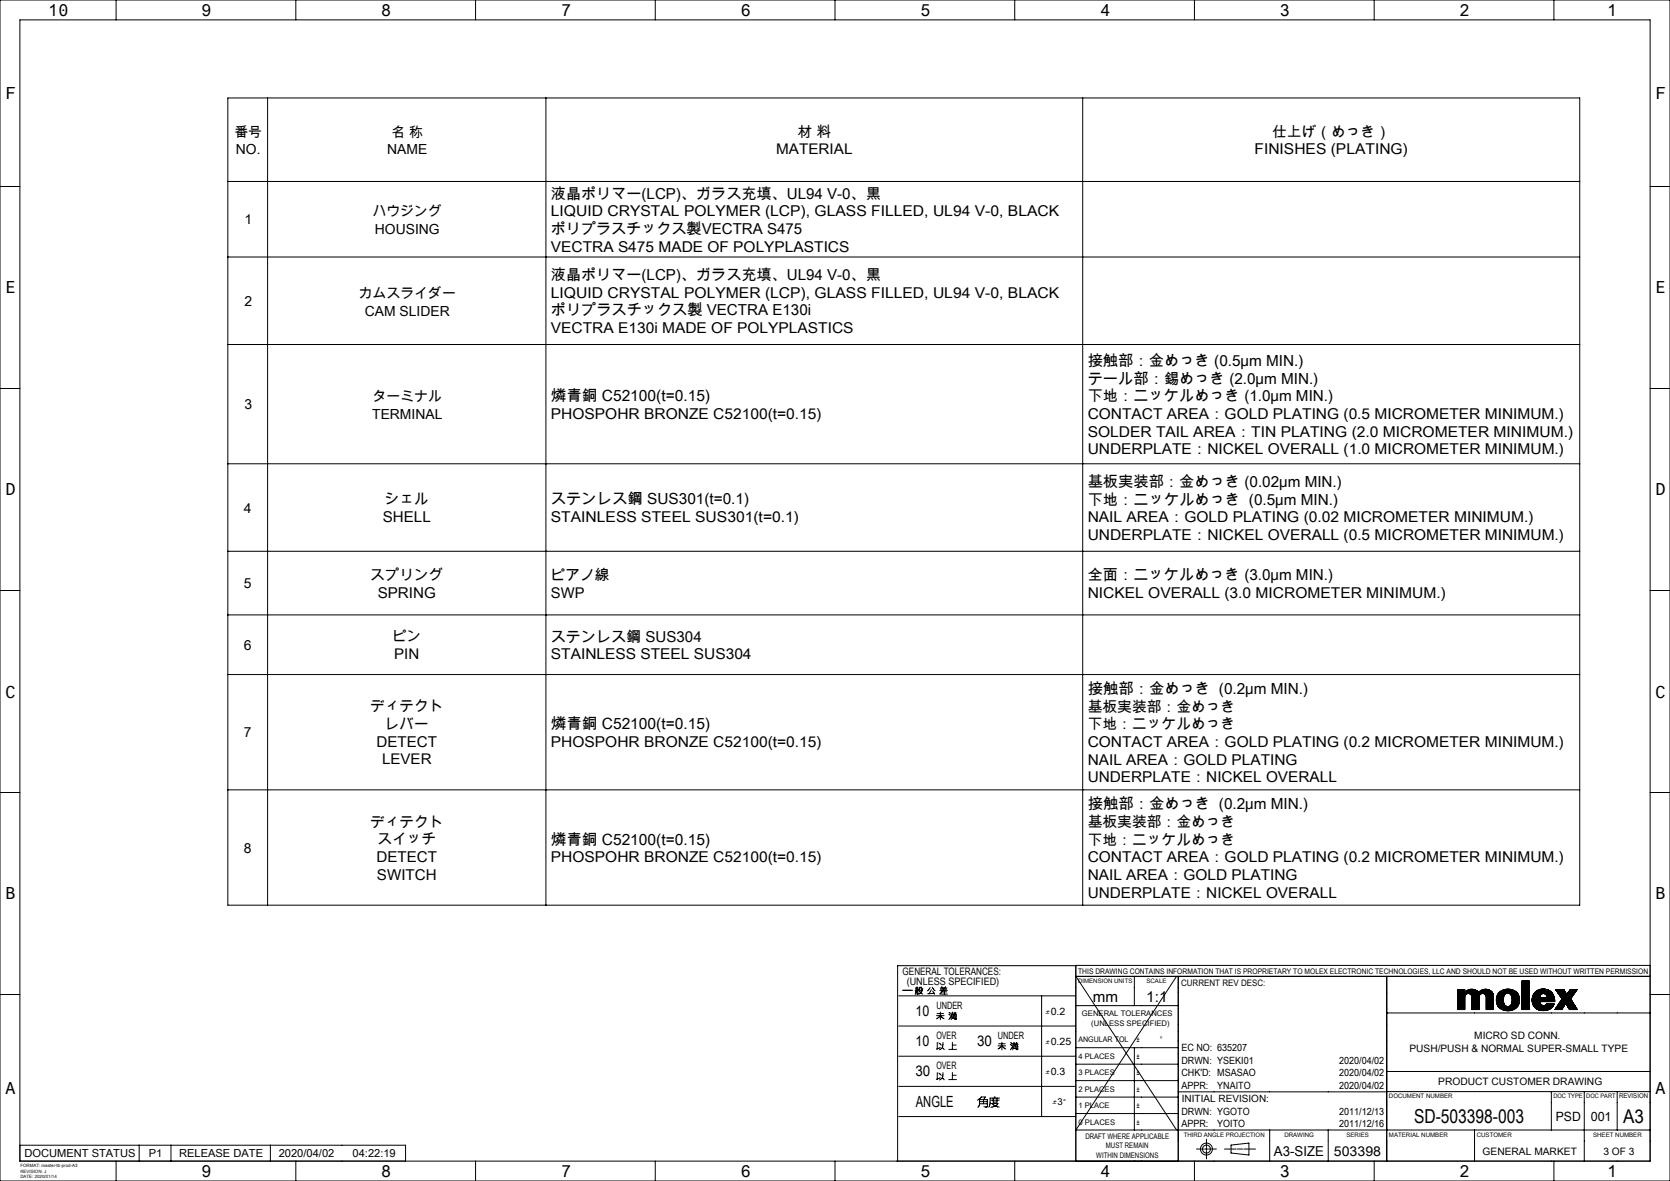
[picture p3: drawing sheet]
<svg xmlns="http://www.w3.org/2000/svg" width="420mm" height="297mm" viewBox="0 0 420 297" stroke-linecap="round" stroke-linejoin="round" font-family="sans-serif">
<g fill="none" stroke="#000" stroke-width=".25">
<path d="M0 0h420v297h-420zM5 5h410v287h-410zM29.2 0v5M74.4 0v5M119.6 0v5M164.8 0v5M210 0v5M255.2 0v5M300.4 0v5M345.6 0v5M390.8 0v5M57.3 24.6h340v203h-340z"/>
<path d="M67.3 24.6v203M137.3 24.6v203M272.3 24.6v203M0 46.9h5M57.3 45.6h340M415 46.9h5M57.3 64.6h340M0 97.7h5M57.3 86.6h340M415 97.7h5M57.3 116.6h340M57.3 138.6h340"/>
<path d="M0 148.5h5M57.3 154.6h340M415 148.5h5M57.3 169.6h340M0 199.3h5M57.3 198.6h340M415 199.3h5M0 250.1h5M226 250.4h44.6M226 258h44.6M227 249.1h2M230.5 249.9h.4v-1.5h-.6l-.1 1.7"/>
<path d="M230.5 248.6l.2 .4M230.6 249.1l-.4 .1M230.6 249.1v.6M230.6 248.1l-.1 .3M231 249l-.4 .1M231.1 249.1h.8l-.2 .4-.6 .5M231.2 249.1l.2 .4 .7 .5M232.1 248.6l-.3 .3-.1-.6h-.4l-.2 .6M233.3 249.9h.3M233.9 248.3l-.7 .9M234.2 248.9l-.6 1M234.5 248.2l.7 1"/>
<path d="M234.6 249.3l.3 .5M234.9 249.8l.1 .2M234.9 249.8l-1.3 .1M235.5 256.2l1-.8 .9 .8M235.5 255.4h1.9M235.7 254.9h1.6M236.3 249.1h2M236.4 248.5h1.8M236.5 254.5v1.9M236.5 248.8h1.6M236.6 250h1.7M236.8 248.1l.3 .4"/>
<path d="M236.8 249.4h1.3M236.8 249.4l-.5 .6M237 249.1l-.2 .3M237.3 248.5v.6M237.5 249.4v.6M237.8 248.1l-.2 .4M238.6 255.1l.4 .2M238.7 254.6l.3 .3M239.1 255.7l-.5 .7M239.2 255.1h1.4M239.2 254.8h1.3M239.5 255.7v.4h.7v-.4"/>
<path d="M239.6 254.5v.6M239.9 255.1v1M240 256.3h.5v-.8h-1.3v.9M240.2 254.5v.6M262 250.4v30.4M270.6 245.5h144.4M270.6 252.9h25.7M270.6 242.8h-44.9v49.2M270.6 245.5l25.3 38.7M285.3 245.5v7.4M295.9 245.5l-25.3 38.7M296.3 245.5v46.5"/>
<path d="M348.8 254.7h66.2M348.8 245.5v46.5M366.6 253.9h1.8v-3.2a.89 .89 0 0 1 .9-.9 .89 .89 0 0 1 .9 .9v3.2M366.6 250.5l1.7-1.6-1.7 1.7M366.6 249.3l.4-.4-.4 .4M366.6 248.9h.1M366.7 248.9l-.1 .1M366.8 248.9l-.2 .2M367.1 248.9l-.5 .5M367.2 248.9l-.6 .6M367.3 248.9l-.7 .7M367.3 253.9l1.1-1-1 1"/>
<path d="M367.4 248.9l-.8 .8M367.5 248.9l-.9 .9M367.6 248.9l-1 1M367.7 248.9l-1.1 1.1M367.9 248.9l-1.3 1.3M368 248.9l-1.4 1.4M368.1 248.9l-1.5 1.5M368.4 253.4l-.5 .5M368.4 253.3l-.6 .6M368.4 253.2l-.7 .7M368.4 253.1l-.8 .8M368.4 253l-.9 .9"/>
<path d="M368.4 252.7l-1.2 1.2M368.4 252.6l-1.3 1.3M368.4 252.5l-1.4 1.4M368.4 252.4l-1.5 1.5M368.4 252.3l-1.6 1.6M368.4 252.1l-1.8 1.8M368.4 252l-1.8 1.8M368.4 251.9l-1.8 1.8M368.4 251.8l-1.8 1.8M368.4 251.7l-1.8 1.8M368.4 251.6l-1.8 1.9M368.4 251.5l-1.8 1.8"/>
<path d="M368.4 251.4l-1.8 1.9M368.4 251.4l-1.8 1.8M368.4 251.2l-1.8 1.9M368.4 251.1l-1.8 1.9 1.8-1.8M368.4 251l-1.8 1.8M368.4 250.9l-1.8 1.8M368.4 250.8l-1.8 1.8M368.4 253.8l-.1 .1M368.4 253.7l-.2 .2M368.4 253.6l-.3 .3M368.4 250.7l-1.8 1.9M368.4 249.6l-1.8 1.8"/>
<path d="M368.4 249.4l-1.8 1.9M368.4 249.4l-1.8 1.8M368.4 249.3l-1.8 1.8M368.4 249.2l-1.8 1.8M368.4 249.1l-1.8 1.8M368.4 249l-1.8 1.9M368.4 249l-1.8 1.8M368.4 248.9l-1.8 1.8M368.4 249.6v-.7h-1.8v5M368.4 250.6l-1.8 1.8M368.4 250.5l-1.8 1.9M368.5 250.4l-1.9 1.9"/>
<path d="M369 249.1l-2.4 2.4M369.1 249l-2.5 2.5M369.4 248.9l-2.8 2.8 2.7-2.8M369.6 248.8l-3 3M369.7 248.8l-3.1 3.1M369.8 250l1.2-1.1-1.1 1.2M369.8 248.8l-3.2 3.2M369.9 248.8l-3.3 3.3M369.9 250.1l1.2-1.1-1.1 1.1M370 248.8l-3.4 3.4M370.1 248.8l-1.2 1.1M370.2 251.1l1.6-1.6-1.6 1.7"/>
<path d="M370.2 250.8l1.5-1.4-1.5 1.5M370.2 253l1.8-1.7-1.8 1.9M370.2 253.9h1.8M370.2 248.8l-1.2 1.1M370.2 248.8l-1 1M370.3 248.8l-1.1 1M370.4 248.8l-1 1 1.1-1M370.6 248.8l-1.1 1.1M370.7 248.8l-1.1 1.1M370.7 248.9l-1.1 1M370.8 248.9l-1.1 1M370.8 248.9l-1 1.1"/>
<path d="M371.2 249.1l-1.2 1.1M371.3 249.1l-1.2 1.2M371.3 249.1l-1.2 1.3M371.4 249.1l-1.3 1.3M371.4 249.2l-1.3 1.3M371.5 249.2l-1.3 1.3M371.5 249.3l-1.3 1.4 1.4-1.4M371.7 249.4l-1.5 1.6M371.9 249.6l-1.7 1.6M371.9 249.6a2.3 2.3 0 0 0-3.5 0M372 250.7a.89 .89 0 0 1 .9-.9 .89 .89 0 0 1 .9 .9M372 253.9h.1"/>
<path d="M372 253.8l-.1 .1M372 253.7l-.2 .2M372 253.6l-.3 .3M372 253.5l-.4 .4M372 253.4l-.5 .5M372 253.3l-.6 .6M372 253.1l-.8 .8M372 253l-.9 .9M372 252.9l-1 1M372 252.8l-1.1 1.1M372 252.7l-1.2 1.2M372 252.6l-1.3 1.3"/>
<path d="M372 252.5l-1.4 1.4M372 252.4l-1.5 1.5M372 252.2l-1.7 1.7M372 252.1l-1.8 1.8M372 252l-1.8 1.8M372 251.9l-1.8 1.9M372 251.8l-1.8 1.8M372 251.7l-1.8 1.9M372 251.6l-1.8 1.9M372 251.6l-1.8 1.8M372 251.5l-1.8 1.8M372 251.4l-1.8 1.8"/>
<path d="M372 251.1l-1.8 1.9M372 251l-1.8 1.9M372 250.9l-1.8 1.9M372 250.9l-1.8 1.8M372 250.7l-1.8 1.9M372 250.7v3.2M372 250.7l-1.8 1.8M372 250.5l-1.8 1.9M372 250.5l-1.8 1.8M372.2 250.2l-2 2.1M372.4 249.1l-2.2 2.3M372.6 249l-2.4 2.4"/>
<path d="M372.8 248.9l-2.6 2.6M372.8 249.8l1.1-1-1.2 1.1M372.9 248.9l-2.7 2.7M373 248.8l-2.8 2.9M373.1 248.8l-2.9 3M373.3 248.8l-3.1 3.1M373.3 250l1.1-1.1-1 1.1M373.3 248.8l-3.1 3.2M373.4 250l1.2-1-1.1 1.1M373.5 248.8l-3.3 3.3M373.7 248.8l-1.3 1.2M373.7 248.8l-1.1 1.1"/>
<path d="M373.8 250.9l1.5-1.4-1.5 1.5M373.8 250.7v3.2M374 248.8l-1.1 1M374 248.8l-.9 1.1 1-1.1M374.2 248.9l-1 1M374.3 248.9l-1.1 1M374.3 248.9l-1 1M374.6 249l-1.1 1.1M374.7 249.1l-1.1 1.1 1.1-1.1M374.8 249.1l-1.1 1.2 1.1-1.2M374.9 249.2l-1.2 1.2M375 249.3l-1.2 1.3"/>
<path d="M375.1 249.4l-1.3 1.3M375.2 249.4l.3 .8M375.2 249.4a2.3 2.3 0 0 0-3.3 .2M375.2 249.4l-1.4 1.5M375.3 249.6l-1.5 1.5M375.3 249.6l-1.5 1.6M375.4 249.7l-1.6 1.6M375.4 249.7l-1.6 1.8 1.6-1.7M375.5 249.8l-1.7 1.8M375.5 249.9l-1.7 1.7M375.5 250l-1.7 1.8M375.5 250.1l-1.7 1.7"/>
<path d="M375.5 250.1l-1.7 1.8M375.5 253.8l-.1 .1M375.5 253.7l-.1 .2M375.5 253.6l-.2 .3M375.5 253.6l-.3 .3M375.5 253.4l-.4 .5M375.5 253.4l-.5 .5M375.5 253.3l-.6 .6M375.5 253.2l-.7 .7M375.5 253.1l-.8 .8M375.5 253l-.8 .9M375.5 252.9l-1 1"/>
<path d="M375.5 252.8l-1 1.1M375.5 252.7l-1.1 1.2M375.5 252.7l-1.2 1.2M375.5 252.5l-1.3 1.4M375.5 252.5l-1.4 1.4M375.5 252.4l-1.5 1.5M375.5 252.3l-1.6 1.6M375.5 252.2l-1.7 1.7M375.5 252.1l-1.7 1.8M375.5 252l-1.7 1.8M375.5 251.9l-1.7 1.8M375.5 251.8l-1.7 1.8"/>
<path d="M375.5 251.8l-1.7 1.7M375.5 251.6l-1.7 1.8M375.5 251.6l-1.7 1.7M375.5 251.5l-1.7 1.8M375.5 251.4l-1.7 1.7M375.5 251.3l-1.7 1.8M375.5 251.2l-1.7 1.8M375.5 251.1l-1.7 1.8M375.5 251l-1.7 1.8M375.5 250.9l-1.7 1.8 1.7-1.7M375.5 250.8l-1.7 1.7M375.5 250.7l-1.7 1.8"/>
<path d="M375.5 250.6l-1.7 1.8M375.5 250.5l-1.7 1.8M375.5 250.4l-1.7 1.8M375.5 250.3l-1.7 1.8M375.5 250.3l-1.7 1.7M375.5 250.2v3.7h-1.7M376.7 252.9l.6 .7M376.7 252.9l1.4-1.3-1.4 1.4M377.1 253.5l1.1-1.1-1.1 1.1M377.4 249.3l-.7 .7M377.5 249.2l-.8 .9M377.8 249.1l-1.2 1.2"/>
<path d="M377.9 249l-1.4 1.4M378.1 249l-1.6 1.6M378.1 251.4l-1.4 1.5M378.1 251.4l-1.5 1.4M378.1 251.6l-1.3 1.4M378.1 251.2l-1.5 1.6M378.1 251.2l-1.5 1.5M378.1 251.8l-1.3 1.3M378.1 251l-1.5 1.6M378.1 251l-1.6 1.6M378.1 252.1l-1.2 1.2 1.2-1.3-1.2 1.2M378.2 250.8l-1.7 1.7"/>
<path d="M378.2 252.1l-1.2 1.2M378.2 250.7l-1.7 1.7M378.2 248.9l-1.8 1.8M378.2 252.2l-1.2 1.2M378.2 252.3l-1.1 1.1M378.2 250.6l-1.7 1.8M378.3 250.5l-1.9 1.8M378.3 252.5l-1.1 1M378.3 252.5a2.16 2.16 0 0 1 .5-2.7 1.19 1.19 0 0 1 1.5 1.4l-.2 1.3M378.3 252.5a.98 .98 0 0 0 .9 .6 .98 .98 0 0 0 .9-.6M378.3 252.5l-1.1 1.1M378.3 252.6l-1 1"/>
<path d="M378.3 250.3l-1.9 1.9M378.3 248.9l-1.9 1.9M378.3 252.6l-.9 1M378.4 252.7l-1 1M378.4 252.8l-.9 .9M378.4 248.9l-2 2M378.5 252.8l-.9 1 .9-.9M378.6 252.9l-.9 .9 .9-.8M378.6 248.8l-2.2 2.2M378.6 248.8l-2.3 2.3M378.7 253l-.9 .9 .9-.9M378.8 253l-.8 .9 .9-.8"/>
<path d="M378.8 248.8l-2.5 2.4M378.9 248.8l-2.6 2.5M378.9 253.1l-.9 .9M379 254.2l3.1-3.1-3.1 3.1M379 248.8l-2.7 2.6M379 253.1l-.9 .9M379.1 248.8l-2.8 2.7M379.1 253.1l-.9 .9 1-.9M379.1 249.8l.9-.9-1 .9M379.2 248.8l-2.9 2.8M379.2 253.1l-.9 1M379.2 248.8l-2.9 2.9"/>
<path d="M379.4 253.1l-1 1M379.4 248.8l-3.1 3M379.4 253.1l-.9 1M379.5 248.8l-3.1 3.1M379.5 253.1l-1 1M379.6 248.8l-3.2 3.2M379.7 248.8l-3.3 3.3M379.8 252.9l-1.2 1.2M379.8 248.8l-1.1 1.1M379.9 248.8l-1 1M380.1 252.5l1.9-1.9-2 2.2M380.1 248.9l-.9 .9"/>
<path d="M380.2 248.9l-.9 .9M380.2 252.1l1.8-1.6-1.8 1.8M380.3 248.9l-.9 .9M380.3 248.9l-.8 .9M380.4 249l-.9 .8M380.5 249l-.9 .8M380.5 249l-.9 .9M380.6 249l-.9 .9M380.6 249l-.8 1 .9-.9M380.8 249.1l-1 .9M380.8 249.1l-.9 1M380.9 249.2l-1 .9"/>
<path d="M380.9 249.2l-.9 1 1-1M381.1 249.3l-1 1M381.1 253.6l-1 .5-1.1 .1-1.7-.6M381.2 249.3l-1.1 1.1 1.1-1M381.3 249.4l-1.1 1.1M381.3 249.4l-1.1 1.2M381.4 249.5l-1.2 1.2M381.5 249.6l-1.3 1.2M381.5 249.6l-1.3 1.3M381.5 253.3l-.1 .1M381.5 249.6l-1.2 1.5M381.7 249.8l-1.4 1.4"/>
<path d="M381.7 249.8l-1.4 1.5M381.7 253l-.6 .6M381.7 249.9l-1.4 1.4M381.8 250l-1.5 1.5M381.8 250a3.1 3.1 0 0 0-5.3 .5l-.1 1.5 .3 .9M381.8 250a2.85 2.85 0 0 1-.7 3.6M381.8 250.1l-1.5 1.6M381.9 250.2l-1.6 1.5M381.9 252.8l-1 1M381.9 250.2l-1.6 1.7M381.9 252.7l-1.2 1.1M381.9 250.3l-1.6 1.6"/>
<path d="M381.9 250.3l-1.7 1.8M382 252.5l-1.5 1.4M382 250.5l-1.8 1.9M382 252.4l-1.6 1.6M382.1 252.2l-1.8 1.8M382.1 250.7l-3.4 3.4M382.1 250.8l-3.4 3.3M382.1 252.1l-1.9 2M382.1 250.9l-3.3 3.3M382.1 250.9l-3.2 3.3M382.1 252l-2.1 2.1M382.1 251.9l-2.2 2.2"/>
<path d="M382.1 251.8l-2.3 2.3M382.1 251.2l-3 3M382.1 251.7l-2.4 2.5M382.1 251.2l-2.9 3M382.2 251.6l-2.6 2.6M382.2 251.4l-2.9 2.8M382.2 251.5l-2.7 2.7M382.2 251.4l-2.8 2.8M382.8 246.7v7.2M382.8 246.7h1.8M382.8 246.7h.1M382.9 246.7l-.1 .2"/>
<path d="M383 246.7l-.2 .2M383.1 246.7l-.3 .3M383.2 246.7l-.4 .4M383.3 246.7l-.5 .5M383.3 246.7l-.5 .6M383.5 246.7l-.7 .7M383.5 246.7l-.7 .8M383.6 246.7l-.8 .9M383.7 246.7l-.9 .9M383.8 246.7l-1 1.1M383.9 246.7l-1.1 1.1M384 253.9l.6-.6-.5 .6"/>
<path d="M384 246.7l-1.2 1.2M384.1 246.7l-1.3 1.3M384.2 246.7l-1.4 1.4M384.2 246.7l-1.4 1.5M384.4 246.7l-1.6 1.6M384.5 246.7l-1.7 1.8M384.6 251l-1.8 1.9M384.6 251l-1.8 1.8M384.6 250.9l-1.8 1.8M384.6 250.8l-1.8 1.9M384.6 250.7l-1.8 1.8M384.6 250.6l-1.8 1.9"/>
<path d="M384.6 250.5l-1.8 1.9M384.6 250.4l-1.8 1.9M384.6 250.4l-1.8 1.8M384.6 250.2l-1.8 1.9M384.6 250.2l-1.8 1.8M384.6 250.1l-1.8 1.8M384.6 250l-1.8 1.8M384.6 249.9l-1.8 1.9M384.6 249.8l-1.8 1.8M384.6 249.7l-1.8 1.9M384.6 249.6l-1.8 1.9M384.6 249.5l-1.8 1.9"/>
<path d="M384.6 249.5l-1.8 1.8M384.6 249.3l-1.8 1.9M384.6 249.3l-1.8 1.8M384.6 249.2l-1.8 1.8M384.6 249.1l-1.8 1.8M384.6 249l-1.8 1.9M384.6 248.9l-1.8 1.8M384.6 248.8l-1.8 1.9M384.6 248.7l-1.8 1.9M384.6 248.6l-1.8 1.9M384.6 248.6l-1.8 1.8M384.6 248.4l-1.8 1.9"/>
<path d="M384.6 248.4l-1.8 1.8M384.6 248.3l-1.8 1.8M384.6 248.2l-1.8 1.8M384.6 248.1l-1.8 1.9M384.6 248l-1.8 1.8M384.6 247.9l-1.8 1.9M384.6 247.8l-1.8 1.9M384.6 247.8l-1.8 1.8M384.6 247.7l-1.8 1.8M384.6 247.6l-1.8 1.8M384.6 247.5l-1.8 1.9M384.6 247.4l-1.8 1.8"/>
<path d="M384.6 247.3l-1.8 1.9M384.6 247.2l-1.8 1.9M384.6 247.1l-1.8 1.9M384.6 247.1l-1.8 1.8M384.6 246.9l-1.8 1.9M384.6 246.9l-1.8 1.8M384.6 246.8l-1.8 1.8M384.6 246.7l-1.8 1.8M384.6 246.7v7.2h-1.8M384.6 253.8l-.1 .1M384.6 253.7l-.2 .2M384.6 253.6l-.2 .3"/>
<path d="M384.6 253.5l-.4 .4M384.6 253.2l-.7 .7M384.6 253.1l-.8 .8M384.6 253l-.9 .9M384.6 252.9l-1 1M384.6 252.8l-1.1 1.1M384.6 252.6l-1.3 1.3M384.6 252.5l-1.4 1.4M384.6 252.4l-1.5 1.5M384.6 252.3l-1.6 1.6M384.6 252.2l-1.7 1.7M384.6 252.1l-1.8 1.8"/>
<path d="M384.6 251.9l-1.8 1.9M384.6 251.9l-1.8 1.8M384.6 251.7l-1.8 1.9M384.6 251.7l-1.8 1.8M384.6 251.6l-1.8 1.8M384.6 251.5l-1.8 1.8M384.6 251.4l-1.8 1.9M384.6 251.3l-1.8 1.8M384.6 251.2l-1.8 1.9M384.6 251.1l-1.8 1.9M385.3 251.8a2.52 2.52 0 0 0 2.5 2.3M385.5 250.3l-.2 1.5"/>
<path d="M386.2 253.5l1.2-1.1-1.2 1.1M386.4 249.2l-.6 .6M386.6 249.1l-.9 .9M386.9 249l-1.3 1.3M387 248.9l-1.5 1.5M387 248.9a2.95 2.95 0 0 1 3.6 1.2M387 248.9l-1 .7-.5 .7M387.1 248.9l-1.6 1.6M387.2 248.8l-1.7 1.8M387.3 250.8l-1.8 1.7M387.3 250.7l-1.8 1.8M387.3 252l-1.3 1.3"/>
<path d="M387.3 252.1l-1.3 1.2M387.3 252.1l-1.2 1.3M387.3 250.9l-1.8 1.7M387.3 250.4l-1.8 2 1.8-1.8M387.3 252.2l-1.2 1.2M387.3 252.3l-1.2 1.2M387.4 250.9l-1.8 1.8M387.4 248.8l-2 2M387.4 252.5l-1.1 1.1M387.5 252.5l-1.2 1.1M387.5 248.8l-2.1 2.1M387.5 250.9l-1.9 1.9"/>
<path d="M387.5 252.6l-1 1.1 1.1-1.1M387.6 250.9l-2 1.9 2-1.9M387.6 250.1a.9 .9 0 0 1 1-.1 .9 .9 0 0 1 .4 .9h-1.7zM387.6 252.7l-1 1.1 1.1-1.1M387.6 248.8l-2.2 2.2M387.7 248.8l-2.4 2.3M387.7 252.7l-1.1 1.1M387.7 250.9l-2 2M387.8 252.8l-1.1 1M387.8 250.9l-2.1 2M387.8 248.7l-2.5 2.5M387.8 252.8l-1 1.1"/>
<path d="M387.9 248.7l-2.6 2.6M387.9 252.8l-1.1 1.1M387.9 250.9l-2.1 2.1M388 252.9l-1.1 1M388 250.9l-2.2 2.2M388 248.7l-2.7 2.7M388.1 252.9l-1.2 1M388.1 248.7l-2.8 2.8M388.1 250.9l-2.2 2.3 2.3-2.3M388.1 252.9l-1.1 1.1M388.2 248.7l-2.9 2.9M388.2 251.9l2.2-2.1-2.1 2.1"/>
<path d="M388.2 252.9l-1.1 1.1M388.2 248.7l-2.9 3M388.3 252.9l-1.2 1.1M388.3 250.9l-2.4 2.3M388.3 250.9l-2.4 2.4M388.4 248.7l-3.1 3.1M388.4 251.9l2.1-2-2.1 2M388.4 252.9l-1.2 1.1M388.5 250.9l-1.1 1M388.5 250.9l-1 1M388.5 248.8l-3.2 3.1M388.6 248.8l-3.2 3.2"/>
<path d="M388.6 250.9l-1.1 1M388.7 248.8l-3.3 3.3M388.7 250.9l-1 1M388.7 252.7l-1.4 1.4 1.2-1.2M388.8 250.9l-1.1 1M388.8 248.8l-3.4 3.5 2-2M388.9 248.8l-1.2 1.2M388.9 250.9l-1.1 1M389 248.8l-1.2 1.1M389 252.4h1.9M389 252.4l-.8 .5M389 250.9l-1.1 1"/>
<path d="M389 250.5l1.1-1-1.1 1M389 248.9l-1 1M389 252.4l-.1 .2M389.1 250.7l1.1-1.1-1.1 1.2M389.1 252.4l-1.7 1.7M389.1 248.9l-1 1M389.1 252.4l-1.6 1.7M389.2 248.9l-1 1M389.2 248.9l-.9 1M389.3 252.4l-1.8 1.7M389.3 248.9l-.9 1 1-.9M389.3 252.4l-1.7 1.7"/>
<path d="M389.4 249l-.9 .9M389.4 252.4l-1.7 1.7M389.5 249l-1 .9M389.5 252.4l-1.7 1.7M389.5 251.9l1.3-1.3-1.2 1.3M389.5 249.1l-.9 .9M389.6 249.1l-.9 .9M389.6 252.4l-1.7 1.7M389.7 249.1l-1 .9M389.7 252.4l-1.7 1.7M389.7 249.1l-.9 1M389.8 249.2l-1 .9"/>
<path d="M389.8 249.2l-1 1M389.8 252.4l-1.8 1.7M389.9 252.4l-1.7 1.7M389.9 249.3l-1 .9M389.9 249.3l-1 1M390 249.3l-1 1.1M390 252.4l-1.8 1.7M390 249.4l-1 1M390 252.4l-1.7 1.7M390.2 249.5l-1.2 1.1M390.2 252.4l-1.8 1.7M390.2 252.4l-1.7 1.7"/>
<path d="M390.3 249.6l-2.3 2.3M390.3 249.7l-2.2 2.2M390.3 252.4l-1.7 1.7M390.4 252.4l-1.7 1.7M390.5 249.9l-1.9 2M390.5 252.4l-1.7 1.7M390.5 250l-1.9 1.9M390.6 250.1l-1.9 1.8M390.6 252.4l-1.6 1.7M390.6 250.1l.4 1.8h-3.7a.99 .99 0 0 0 .9 1M390.6 250.1l-1.8 1.8M390.6 250.2l-1.7 1.7"/>
<path d="M390.6 253l-.7 .7M390.7 250.2l-1.7 1.7M390.7 250.3l-1.6 1.6M390.7 252.4l-1.7 1.6M390.7 252.9l-.9 .9M390.7 250.3l-1.5 1.6M390.7 250.4l-1.4 1.5M390.8 250.5l-1.5 1.4M390.8 252.4l-1.6 1.6M390.8 251.9l.2-.2-.2 .2M390.8 252.7l-1.2 1.2M390.8 250.6l-1.3 1.3"/>
<path d="M390.8 252.6l-1.3 1.3M390.8 252.4l-1.5 1.6M390.9 252.4a2.62 2.62 0 0 1-3.1 1.7M390.9 250.7l-1.2 1.2M390.9 250.8l-1.1 1.1M390.9 250.9l-1 1M390.9 251l-.8 .9M390.9 251.1l-.8 .8M391 251.2l-.8 .7M391 251.2l-.7 .7M391 251.3l-.5 .6 .5-.5M391 251.5l-.4 .4"/>
<path d="M391 251.5l-.3 .4M391 251.8v.1M391 253.9h1.8M391.3 248.9h.1M391.4 248.9l-.1 .1M391.5 248.9l-.1 .2 .2-.2M391.7 248.9l-.3 .2M391.8 248.9l-.3 .3M391.9 248.9l-.4 .3M391.9 248.9l-.4 .4M392 248.9l-.4 .5 .5-.5M392.1 250.2l1.3-1.2-1.2 1.2"/>
<path d="M392.2 248.9l-.5 .6M392.3 248.9l-.6 .6M392.4 248.9l-.7 .7M392.5 248.9l-.7 .7 .7-.7M392.6 248.9l-.8 .8M392.7 248.9l-.9 .8M392.8 253.9l1-1.6 .9 1.6M392.8 248.9l-.9 .9M392.8 253.8v.1M392.8 251.2l-1.8 2.7M392.9 248.9l-1 .9M393 248.9l-1 1"/>
<path d="M393 253.5l-.3 .4M393.1 248.9l-1.1 1.1M393.1 253.4l-.5 .5M393.2 248.9l-1.2 1.1M393.2 248.9l-1.1 1.2M393.3 248.9h-2l1.5 2.3M393.3 248.9l.7 1.2 .9-1.2h1.7M393.3 248.9l-1.2 1.2M393.3 253.1l-.8 .8M393.4 252.9l-1 1M393.5 249.2l-1.2 1.2 1.1-1.3-1.2 1.2M393.5 249.2l-1.2 1.3"/>
<path d="M393.5 249.3l-1.1 1.2M393.6 249.3l-1.2 1.3M393.6 252.6l-1.3 1.3M393.6 249.4l-1.2 1.2M393.6 249.5l-1.1 1.2M393.7 249.5l-1.2 1.2M393.7 249.6l-1.1 1.2M393.7 252.4l-1.4 1.5M393.8 249.7l-1.2 1.2M393.8 249.7l-1.1 1.2M393.8 249.8l-1.1 1.2 1.2-1.1M393.9 249.9l-1.1 1.3"/>
<path d="M394 250.1l-1.3 1.3M394.7 253.9h2M395 248.9l-.3 .3M395 253.9l1.1-1-1 1M395 251.2l1.7 2.7M395 251.2l-1.1 1.2M395 248.9l-.4 .5M395.1 251.3l-1.2 1.1M395.1 251.3l-1.2 1.2M395.1 251.4l-1.2 1.2M395.1 251.4l-1.1 1.2M395.2 251l-1.4 1.3"/>
<path d="M395.2 248.9l-.9 .8M395.2 251.5l-1.2 1.2M395.2 251.5l-1.1 1.2M395.2 248.9l-1 1M395.3 251.6l-1.2 1.2M395.3 251.6l-1.2 1.3M395.3 251.7l-1.2 1.2M395.3 248.9l-2.8 2.8M395.3 251.7l-1.1 1.3M395.4 251.8l-1.2 1.2M395.4 248.9l-3 3M395.4 251.9l-1.1 1.2"/>
<path d="M395.4 250.6l-3.3 3.3M395.5 248.9l-3.2 3.2M395.5 251.9l-1.1 1.4 1.2-1.2M395.6 252.1l-1.2 1.2M395.6 250.4l-3.5 3.5M395.6 248.9l-3.6 3.6M395.6 252.2l-1.2 1.2M395.6 248.9l-3.7 3.7M395.6 252.2l-1.1 1.3M395.7 252.3l-1.2 1.2M395.7 252.3l-1.2 1.3M395.7 253.9l.6-.6-.5 .6"/>
<path d="M395.8 252.4l-1.2 1.2M395.8 248.9l-4.2 4.1M395.8 252.5l-1.2 1.2M395.8 248.9l-4.3 4.3M395.8 252.6l-1.1 1.2M395.9 250l-3.9 3.9M395.9 252.6l-1.2 1.2M395.9 252.7l-1.2 1.2M395.9 248.9l-4.6 4.6M396 252.7l-1.2 1.2M396 252.8l-1.1 1.1M396 249.8l-4.1 4.1"/>
<path d="M396 248.9l-4.8 4.8M396.1 253l-.9 .9M396.1 248.9l-5 5M396.2 253.1l-.8 .8M396.2 248.9l-5 5M396.2 253.2l-.7 .7M396.3 253.2l-.7 .7M396.3 249.4l-4.5 4.5M396.3 248.9l-5.1 5M396.4 248.9l-5 5M396.4 253.4l-.5 .5M396.4 253.5l-.4 .4"/>
<path d="M396.4 249.2l-4.7 4.7M396.4 253.5l-.3 .4M396.5 253.6l-.4 .3M396.5 248.9l-5.1 5M396.5 253.6l-.2 .3M396.5 253.7l-.2 .2M396.5 248.9l-5 5M396.6 253.8l-.2 .1M396.6 248.9l-5 5M396.6 253.8l-.1 .1M396.6 248.9l-1.6 2.3M396.6 253.9h.1"/>
<path d="M415 242.8h-144.4v49.2M415 250.1h5M226 273.2h44.6M226 265.6h44.6M235.7 262.2v1.6M235.7 269.7v1.7M235.7 271.4h-.2M235.7 263.8h-.2M236.1 262.3l.6 .6M236.1 269.9l.6 .5M236.5 263.4l-.8 .4M236.5 271l-.8 .4"/>
<path d="M237 263.5l.5 .5M237 263.5l-.7 .5M237 271l-.7 .6M237 271l.5 .6M237.1 262.2l-.1 1.3M237.1 269.7l-.1 1.3M238.6 271.5h2M238.6 263.9h2M239.5 262.1v1.8M239.5 269.7v1.8M239.5 270.4h1M239.5 262.8h1"/>
<path d="M245.8 276.7l1-.8h1l-.5 .6v1.1M246.3 277.6h2M246.3 277h2M247.4 278.3l.9 .1v-1.9h-2a2.01 2.01 0 0 1-.2 1.9l-.2 .1M249.2 277.5h1.8l-.6 .6-1.2 .4M249.2 276.7h2.1M249.6 277.5l.6 .6 1.1 .3M249.8 276.1v1.1h1v-1.1M250.2 275.7v.4M251 263.8l1-.8 .9 .8M251 263h1.9M251.1 262.5h1.7"/>
<path d="M251.4 276.1h-2.4v1.2l-.3 1.2M252 262.1v1.9M254.1 262.7l.3 .2M254.2 262.2l.3 .2M254.5 263.3l-.4 .7M254.6 262.7h1.4M254.7 262.4h1.3M255 263.3v.4h.7v-.4M255 262.1v.6M255.4 262.7v1M255.5 263.9h.4l.1-.9h-1.3v1M255.7 262.1v.6"/>
<path d="M270.6 275.9h25.7M270.6 263.5h25.7M270.6 267.6h25.7M270.6 271.8h25.7M285.3 263.5v20.7M296.3 274.6h52.5M348.8 269.5h66.2M348.8 274.5h66.2M390.2 274.5v9.7M398.4 274.5v17.5M406.7 274.5v9.7M5 288h97v4"/>
<path d="M29.2 292v5M35 288v4M43 288v4M68 288v4M74.4 292v5M119.6 292v5M164.8 292v5M210 292v5M226 280.8h44.6M255.2 292v5M270.6 284.2h144.4M270.6 280h25.7"/>
<path d="M300.4 292v5M300.9 289h2M303.1 289h.7M303.4 286.5v1.9M303.4 288.6v.7M303.4 289.5v2M304 289h1.9M308 289h2.9M309.6 288l4.5-.5v3l-4.5-.5zM311.2 289h1.3M312.8 289h3M319.3 284.2v7.8"/>
<path d="M334 284.2v7.8M345.6 292v5M370.8 284.2v7.8M390.8 292v5"/>
<circle cx="303.4" cy="289" r="1.5"/>
<circle cx="303.4" cy="289" r="1"/>
</g>
<g font-size="4.8">
<text x="355.6" y="282.4">SD-503398-003</text>
<text x="408.2" y="282.3">A3</text>
</g>
<g font-size="4.2">
<text x="12.2" y="4">10</text>
<text x="50.7" y="4">9</text>
<text x="95.9" y="4">8</text>
<text x="141.1" y="4">7</text>
<text x="186.3" y="4">6</text>
<text x="231.5" y="4">5</text>
<text x="276.7" y="4">4</text>
<text x="321.9" y="4">3</text>
<text x="367.1" y="4">2</text>
<text x="404.3" y="4">1</text>
<text x="1.4" y="25">F</text>
<text x="416.4" y="25">F</text>
<text x="1.4" y="73.8">E</text>
<text x="416.4" y="73.8">E</text>
<text x="1.4" y="124.6">D</text>
<text x="416.4" y="124.6">D</text>
<text x="1.4" y="175.4">C</text>
<text x="416.4" y="175.4">C</text>
<text x="1.4" y="226.2">B</text>
<text x="416.4" y="226.2">B</text>
<text x="1.4" y="275.1">A</text>
<text x="416.4" y="275.1">A</text>
<text x="50.7" y="296">9</text>
<text x="95.9" y="296">8</text>
<text x="141.1" y="296">7</text>
<text x="186.3" y="296">6</text>
<text x="231.5" y="296">5</text>
<text x="276.7" y="296">4</text>
<text x="321.9" y="296">3</text>
<text x="367.1" y="296">2</text>
<text x="404.3" y="296">1</text>
</g>
<g font-size="3.9">
<text x="138.5" y="100.9">燐青銅 C52100(t=0.15)</text>
<text x="138.5" y="126.9">ステンレス鋼 SUS301(t=0.1)</text>
<text x="273.5" y="174.5">接触部：金めっき (0.2μm MIN.)</text>
<text x="138.5" y="183.4">燐青銅 C52100(t=0.15)</text>
<text x="273.5" y="203.5">接触部：金めっき (0.2μm MIN.)</text>
<text x="138.5" y="212.4">燐青銅 C52100(t=0.15)</text>
<text x="274.9" y="252">mm</text>
<text x="288.3" y="252">1:1</text>
<text x="230.3" y="278.4">ANGLE</text>
</g>
<g font-size="3.8">
<text x="315.5" y="38.8">FINISHES (PLATING)</text>
<text x="138.5" y="50">液晶ポリマー(LCP)、ガラス充填、UL94 V-0、黒</text>
<text x="138.5" y="54.4">LIQUID CRYSTAL POLYMER (LCP), GLASS FILLED, UL94 V-0, BLACK</text>
<text x="138.5" y="58.8">ポリプラスチックス製VECTRA S475</text>
<text x="138.5" y="63.3">VECTRA S475 MADE OF POLYPLASTICS</text>
<text x="138.5" y="70.5">液晶ポリマー(LCP)、ガラス充填、UL94 V-0、黒</text>
<text x="138.5" y="74.9">LIQUID CRYSTAL POLYMER (LCP), GLASS FILLED, UL94 V-0, BLACK</text>
<text x="138.5" y="79.3">ポリプラスチックス製 VECTRA E130i</text>
<text x="138.5" y="83.8">VECTRA E130i MADE OF POLYPLASTICS</text>
<text x="273.5" y="92">接触部：金めっき (0.5μm MIN.)</text>
<text x="273.5" y="96.5">テール部：錫めっき (2.0μm MIN.)</text>
<text x="273.5" y="100.9">下地：ニッケルめっき (1.0μm MIN.)</text>
<text x="138.5" y="105.3">PHOSPOHR BRONZE C52100(t=0.15)</text>
<text x="273.5" y="105.4">CONTACT AREA：GOLD PLATING (0.5 MICROMETER MINIMUM.)</text>
<text x="273.5" y="109.8">SOLDER TAIL AREA：TIN PLATING (2.0 MICROMETER MINIMUM.)</text>
<text x="273.5" y="114.2">UNDERPLATE：NICKEL OVERALL (1.0 MICROMETER MINIMUM.)</text>
<text x="273.5" y="122.5">基板実装部：金めっき (0.02μm MIN.)</text>
<text x="96.3" y="131.2">SHELL</text>
<text x="138.5" y="131.3">STAINLESS STEEL SUS301(t=0.1)</text>
<text x="273.5" y="126.9">下地：ニッケルめっき (0.5μm MIN.)</text>
<text x="273.5" y="131.4">NAIL AREA：GOLD PLATING (0.02 MICROMETER MINIMUM.)</text>
<text x="273.5" y="135.8">UNDERPLATE：NICKEL OVERALL (0.5 MICROMETER MINIMUM.)</text>
<text x="273.5" y="145.8">全面：ニッケルめっき (3.0μm MIN.)</text>
<text x="95" y="150.4">SPRING</text>
<text x="273.5" y="150.3">NICKEL OVERALL (3.0 MICROMETER MINIMUM.)</text>
<text x="138.5" y="161.4">ステンレス鋼 SUS304</text>
<text x="138.5" y="165.8">STAINLESS STEEL SUS304</text>
<text x="94.7" y="187.8">DETECT</text>
<text x="138.5" y="187.8">PHOSPOHR BRONZE C52100(t=0.15)</text>
<text x="273.5" y="187.9">CONTACT AREA：GOLD PLATING (0.2 MICROMETER MINIMUM.)</text>
<text x="273.5" y="192.3">NAIL AREA：GOLD PLATING</text>
<text x="273.5" y="196.7">UNDERPLATE：NICKEL OVERALL</text>
<text x="94.7" y="216.8">DETECT</text>
<text x="94.8" y="221.2">SWITCH</text>
<text x="138.5" y="216.8">PHOSPOHR BRONZE C52100(t=0.15)</text>
<text x="273.5" y="216.9">CONTACT AREA：GOLD PLATING (0.2 MICROMETER MINIMUM.)</text>
<text x="273.5" y="221.3">NAIL AREA：GOLD PLATING</text>
<text x="273.5" y="225.7">UNDERPLATE：NICKEL OVERALL</text>
</g>
<g font-size="3.7">
<text x="200.6" y="34.4">材 料</text>
<text x="320" y="34.4">仕上げ（めっき）</text>
<text x="195.2" y="38.8">MATERIAL</text>
<text x="96.8" y="126.8">シェル</text>
<text x="93.1" y="145.9">スプリング</text>
<text x="138.5" y="145.9">ピアノ線</text>
<text x="138.5" y="150.3">SWP</text>
<text x="99.2" y="165.8">PIN</text>
<text x="93.1" y="178.9">ディテクト</text>
<text x="273.5" y="179">基板実装部：金めっき</text>
<text x="96.8" y="183.3">レバー</text>
<text x="273.5" y="183.4">下地：ニッケルめっき</text>
<text x="96.1" y="192.2">LEVER</text>
<text x="93.1" y="207.9">ディテクト</text>
<text x="273.5" y="208">基板実装部：金めっき</text>
<text x="95" y="212.3">スイッチ</text>
<text x="273.5" y="212.4">下地：ニッケルめっき</text>
<text x="230.2" y="255.4">10</text>
<text x="230.2" y="263">10</text>
<text x="245.7" y="263">30</text>
<text x="230.2" y="270.6">30</text>
</g>
<g font-size="3.6">
<text x="98.7" y="161.3">ピン</text>
<text x="226.7" y="250.4">一</text>
</g>
<g font-size="3.5">
<text x="58.9" y="34.4">番号</text>
<text x="98.4" y="34.4">名 称</text>
<text x="59.3" y="38.8">NO.</text>
<text x="97.4" y="38.8">NAME</text>
<text x="61.5" y="56.4">1</text>
<text x="93.7" y="54.4">ハウジング</text>
<text x="94.3" y="58.8">HOUSING</text>
<text x="61.5" y="76.9">2</text>
<text x="90.2" y="74.9">カムスライダー</text>
<text x="91.8" y="79.4">CAM SLIDER</text>
<text x="93.7" y="100.8">ターミナル</text>
<text x="61.5" y="102.9">3</text>
<text x="93.6" y="105.3">TERMINAL</text>
<text x="61.3" y="128.9">4</text>
<text x="61.3" y="147.9">5</text>
<text x="61.3" y="163.4">6</text>
<text x="61.3" y="185.4">7</text>
<text x="61.3" y="214.4">8</text>
<text x="320.4" y="290.6">A3-SIZE</text>
</g>
<text font-size="3.4" x="335.5" y="290.6">503398</text>
<g font-size="3.2">
<text x="391.3" y="281.9">PSD</text>
<text x="400.1" y="281.9">001</text>
</g>
<g font-size="2.8">
<text x="6.1" y="291">DOCUMENT STATUS</text>
<text x="37.4" y="291">P1</text>
<text x="45" y="291">RELEASE DATE</text>
<text x="70.1" y="291">2020/04/02</text>
<text x="88.7" y="291">04:22:19</text>
</g>
<g font-size="2.6">
<text x="227" y="245.3">GENERAL TOLERANCES:</text>
<text x="228" y="247.7">(UNLESS SPECIFIED)</text>
<text x="264.2" y="255.2">0.2</text>
<text x="235.5" y="261.3">OVER</text>
<text x="264.2" y="262.8">0.25</text>
<text x="370.8" y="261.4">MICRO SD CONN.</text>
<text x="235.5" y="268.9">OVER</text>
<text x="354.5" y="264.7">PUSH/PUSH &amp; NORMAL SUPER-SMALL TYPE</text>
<text x="264.2" y="270.4">0.3</text>
<text x="361.7" y="272.9">PRODUCT CUSTOMER DRAWING</text>
<text x="372.9" y="290.4">GENERAL MARKET</text>
<text x="403.3" y="290.4">3 OF 3</text>
</g>
<g font-size="2.5">
<text x="235.5" y="253.7">UNDER</text>
<text x="251" y="261.3">UNDER</text>
<text x="297.1" y="264.3">EC NO: 635207</text>
<text x="297.1" y="267.5">DRWN: YSEKI01</text>
<text x="336.8" y="267.5">2020/04/02</text>
<text x="297.1" y="270.7">CHK'D: MSASAO</text>
<text x="297.1" y="273.9">APPR:</text>
<text x="306.1" y="273.9">YNAITO</text>
<text x="336.8" y="270.7">2020/04/02</text>
<text x="336.8" y="273.9">2020/04/02</text>
<text x="297.1" y="280.3">DRWN: YGOTO</text>
<text x="297.2" y="277.1">INITIAL REVISION:</text>
<text x="336.8" y="280.3">2011/12/13</text>
<text x="297.1" y="283.5">APPR:</text>
<text x="306.1" y="283.5">YOITO</text>
<text x="336.8" y="283.5">2011/12/16</text>
</g>
<text font-size="2.2" x="297" y="248">CURRENT REV DESC:</text>
<g font-size="2.1">
<text x="263" y="255.2">±</text>
<text x="263" y="262.8">±</text>
<text x="263" y="270.4">±</text>
<text x="264.7" y="278">±3°</text>
</g>
<g font-size="1.9">
<text x="271.2" y="244.9">THIS DRAWING CONTAINS INFORMATION THAT IS PROPRIETARY TO MOLEX ELECTRONIC TECHNOLOGIES, LLC AND SHOULD NOT BE USED WITHOUT WRITTEN PERMISSION</text>
<text x="272.1" y="255.6">GENERAL TOLERANCES</text>
<text x="271.2" y="262.1">ANGULAR TOL</text>
<text x="274.5" y="258">(UNLESS SPECIFIED)</text>
<text x="285.8" y="262.1">±</text>
<text x="291.7" y="262.1">°</text>
<text x="271.2" y="266.3">4 PLACES</text>
<text x="285.8" y="266.2">±</text>
<text x="271.2" y="270.4">3 PLACES</text>
<text x="271.2" y="274.5">2 PLACES</text>
<text x="285.8" y="270.4">±</text>
<text x="285.8" y="274.5">±</text>
<text x="271.2" y="278.7">1 PLACE</text>
<text x="285.8" y="278.7">±</text>
<text x="271.3" y="282.8">0 PLACES</text>
<text x="273" y="286.3">DRAFT WHERE APPLICABLE</text>
<text x="285.8" y="282.8">±</text>
<text x="275.7" y="291.2">WITHIN DIMENSIONS</text>
<text x="278.1" y="288.8">MUST REMAIN</text>
</g>
<text font-size="1.7" x="407.2" y="276.2">REVISION</text>
<g font-size="1.5">
<text x="271.1" y="247.2">DIMENSION UNITS</text>
<text x="288.3" y="247.2">SCALE</text>
<text x="349.3" y="276.2">DOCUMENT NUMBER</text>
<text x="390.7" y="276.2">DOC TYPE</text>
<text x="399" y="276.2">DOC PART</text>
<text x="297.7" y="285.9">THIRD ANGLE PROJECTION</text>
<text x="323" y="285.9">DRAWING</text>
<text x="338.6" y="285.9">SERIES</text>
<text x="349.3" y="285.8">MATERIAL NUMBER</text>
<text x="371.4" y="285.9">CUSTOMER</text>
<text x="400.7" y="285.9">SHEET NUMBER</text>
</g>
<g font-size="1.1">
<text x="5.1" y="293.5">FORMAT: master-tb-prod-A3</text>
<text x="5.1" y="294.9">REVISION: J</text>
<text x="5.1" y="296.3">DATE: 2020/01/14</text>
</g>
</svg>
